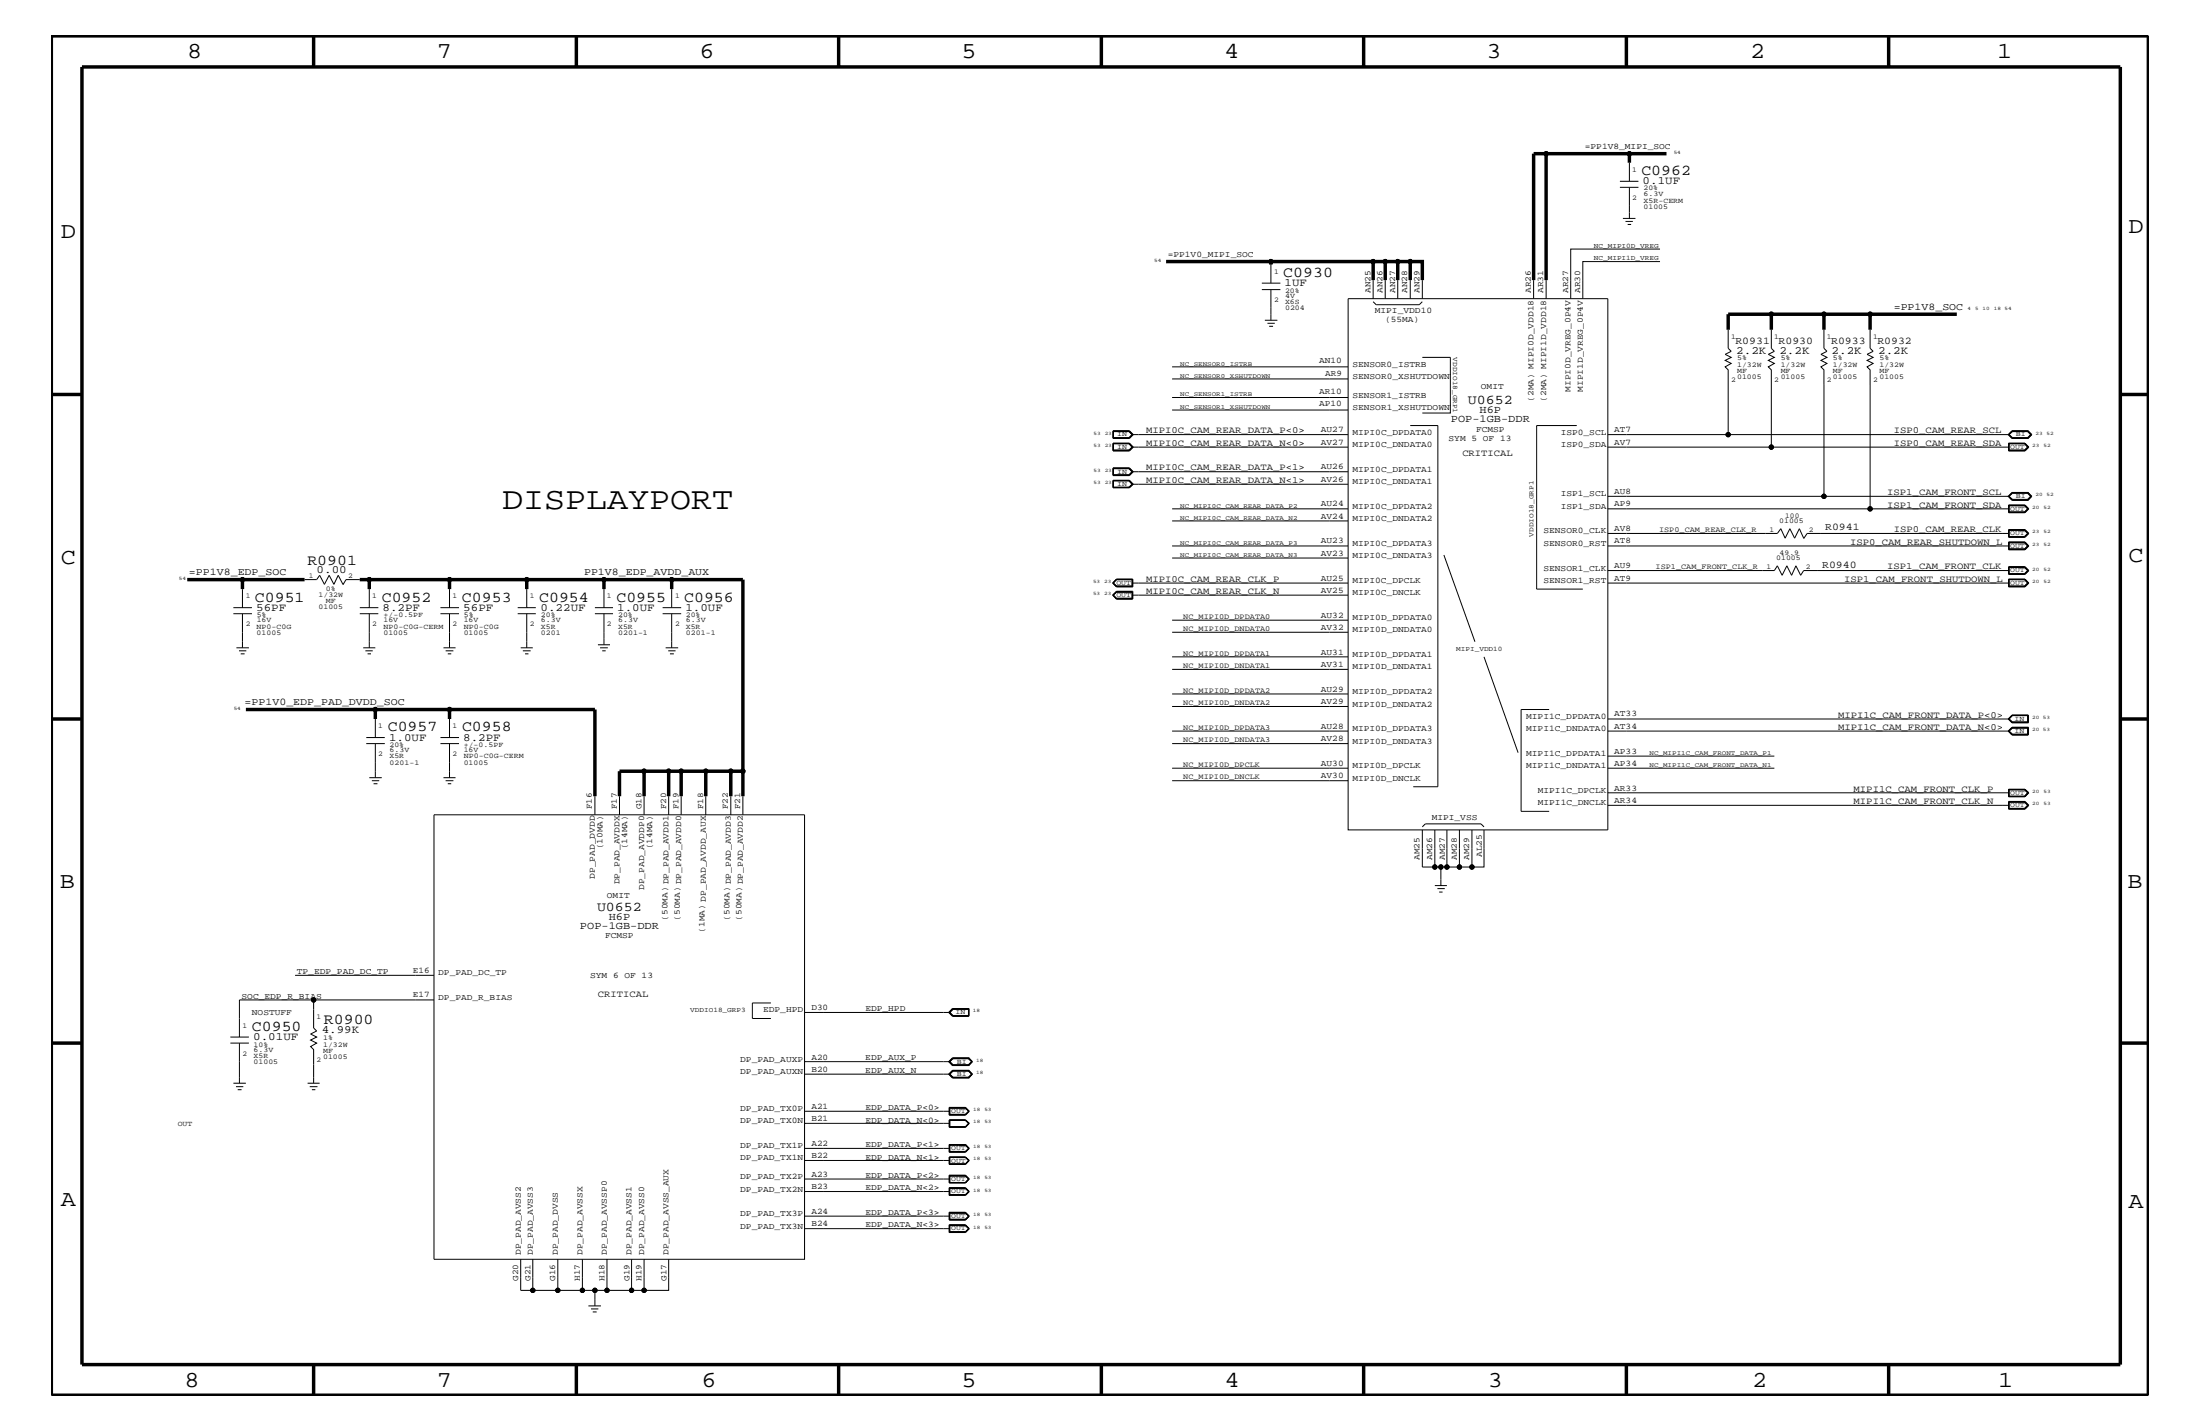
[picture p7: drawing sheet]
<svg xmlns="http://www.w3.org/2000/svg" width="432mm" height="279mm" viewBox="0 0 432 279" stroke-linecap="round" stroke-linejoin="round" font-family="sans-serif">
<g fill="none" stroke="#000" stroke-width=".2">
<path d="M317.9 35.6h3.7M317.9 36.8h3.7M319.8 31.9v3.7M319.8 36.8v6.1M247.7 55.6h3.6M247.7 56.8h3.6M249.4 51.9v3.7M249.4 56.8v6M264.6 58.6h51v104.2h-51zM269.5 55v3.6M271.9 55v3.6M274.3 55v3.6"/>
<path d="M276.8 55v3.6M279.2 55v3.6M279.2 59.2l-.6 .6h-8.5l-.6-.6M301 55v3.6M303.5 55v3.6M318.5 42.9h2.5M319 43.4h1.5M319.5 44h.6M325.8 51.3h-15.1v7.3M325.8 48.9h-17.5v9.7M230.1 74.4h34.5M230.1 78h34.5"/>
<path d="M230.1 72h34.5M248.3 62.8h2.4M248.8 63.4h1.4M249.1 64h.8M279.2 70.1h5.5v10.9h-5.5M339.2 64.7v3.6l.6 .6-1.2 .6 1.2 .6-1.2 .6 1.2 .6-1.2 .7 .6 .6v12.7M347.7 64.7v3.6l.6 .6-1.2 .6 1.2 .6-1.2 .6 1.2 .6-1.2 .7 .6 .6v15.1M358 64.7v3.6l.6 .6-1.2 .6 1.2 .6-1.2 .6 1.2 .6-1.2 .7 .6 .6v24.8h-42.4M367.1 64.7v3.6l.5 .6-1.1 .6 1.1 .6-1.1 .6 1.1 .6-1.1 .7 .6 .6v27.2h-51.5M218.5 84.5h3.2l.7 .8-.7 .7h-3.2zM218.5 84.6h3.2l.6 .7-.6 .7h-3.2M218.5 91.9h3.2"/>
<path d="M218.5 87h3.2l.7 .7-.7 .8h-3.2zM218.5 91.8h3.2l.7 .8-.7 .7h-3.2zM218.5 84.7h3.1l.6 .6M218.5 92h3.1l.6 .6M218.5 84.6v1.4M218.5 91.9v1.3M221.6 87.1l.6 .6M221.6 94.3l.6 .7M221.6 84.6l.7 .7-.7 .7M221.6 87.1l.7 .6-.7 .6M221.6 91.9l.7 .7-.7 .6M221.6 94.3l.7 .7-.7 .6"/>
<path d="M221.6 87.1h-3.1v1.2h3.1M221.6 94.3h-3.1v1.3h3.1M221.7 94.3l.7 .7-.7 .7M221.7 87l.6 .7-.6 .7h-3.2M221.7 91.9l.6 .7-.6 .6h-3.2M221.7 94.3l.6 .7-.6 .7M221.7 94.3h-3.2v1.4h3.2M222.2 85.3l-.6 .6h-3.1M222.2 87.7l-.6 .6M222.2 92.6l-.6 .6h-3.1M222.2 95l-.6 .6M222.2 85.3h42.4"/>
<path d="M222.2 87.7h42.4M222.2 92.6h42.4M222.2 95h42.4M230.1 99.8h34.5M230.1 80.4h34.5M276.8 83.5h5.4v70.9h-4.8M309.5 83.5h-7.9v32.1h9.1M315.6 85.3h78.7M315.6 87.7h78.7M358 97.4h36.3M367.1 99.8h27.2M394.2 99.2h3.3l.6 .6-.6 .7h-3.3"/>
<path d="M394.2 87h3.3l.7 .7-.7 .8h-3.3zM394.2 99.1h3.2l.8 .7-.7 .8h-3.3zM394.3 99.2h3.1l.6 .6-.6 .6h-3.1M394.3 97.4l.7-.6h3l.6 .6-.6 .6h-3zM394.3 85.3l.7-.6h3l.6 .6-.6 .6h-3zM394.3 99.2v1.3M394.9 84.6h3.1l.6 .7-.6 .7h-3.1M394.9 96.6h3.1l.8 .8-.8 .7h-3.1l-.8-.7zM394.9 84.5h3.1l.8 .8-.8 .7h-3.1l-.8-.7zM394.9 96.7h3.1l.7 .7-.7 .7h-3.1M394.9 84.6h3.1l.7 .7-.7 .7h-3.1M394.9 96.7h3.1l.6 .7-.6 .7h-3.1l-.6-.7z"/>
<path d="M394.9 96.7l-.7 .7 .7 .7M394.9 84.6l-.7 .7 .7 .7M394.9 84.6l-.6 .7 .6 .7M397.4 87.1l.6 .6-.6 .6M397.4 99.2l.6 .6-.6 .7M397.4 87.1h-3.1v1.2h3.1M397.5 87l.6 .7-.6 .7h-3.3M45.8 119.2h3.6M47.6 115.6v3.6M59.8 113.7h2.3l.6-.8 1 1.8 .9-1.8 .9 1.8 .9-1.8 .9 1.8M70.6 119.2h3.7M70.6 113.7h-2.7l-.6 1"/>
<path d="M72.5 115.6v3.6M86.4 119.2h3.7M88.2 115.6v3.6M101.6 119.2h3.6M103.4 115.6v3.6M116.8 119.2h3.5M118.5 115.6v3.6M130.1 119.2h3.6M131.8 115.6v3.6M218.4 116.8l.7-.8h3.2v1.5h-3.2zM218.5 116.8l.6 .7h3.2M218.5 116.8l.6 .7"/>
<path d="M218.5 114.4l.6 .6M218.5 116.8l.6-.7h3.2v1.4M219.1 115h3.2M219.1 116.2l-.6 .6 .6 .6h3.1v-1.2M219.1 113.7l-.6 .7 .6 .6M219.1 113.7h3.2M219.1 116.2h3.2M219.1 116.2l-.6 .6M219.1 113.6l-.6 .8M219.1 113.7l-.6 .7M219.1 113.6h3.2v1.6h-3.2l-.7-.8zM222.2 113.7v1.3"/>
<path d="M222.2 114.4h42.4M222.2 116.8h42.4M222.3 113.6v1.5h-3.2l-.6-.7M230.1 107.1h34.5M230.1 109.5h34.5M230.1 102.2h34.5M283.4 108.9l6.1 17M315.6 111.9h32.7l.5-.9 1 1.9 .9-1.9 .9 1.9 .9-1.9 .9 1.9 .6-1h40.3M315.6 114.4h78.7M315.6 104.7h33.2l.7-1 .9 1.9 .9-1.9 .9 1.9 1-1.9 .8 1.9M315.6 107.1h78.7M394.2 111.3h3.3l.6 .6-.6 .7h-3.3"/>
<path d="M394.2 104h3.3l.6 .7-.6 .6h-3.3M394.2 103.9h3.2l.8 .8-.7 .7h-3.3zM394.2 106.4h3.3l.7 .7-.7 .8h-3.3zM394.2 111.2h3.2l.8 .7-.7 .8h-3.3zM394.2 113.6h3.3l.7 .8-.7 .8h-3.3zM394.3 111.4h3.1l.6 .5-.6 .6h-3.1M394.3 104.1h3.1l.6 .6-.6 .6h-3.1M394.3 106.5h3.1l.6 .6-.6 .6M394.3 104v1.3M394.3 106.4h3.1l.6 .7-.6 .6h-3.1zM394.3 111.3v1.3M394.3 104.7h-39.6l-.7 1"/>
<path d="M397.4 113.7l.6 .7-.6 .6M397.4 111.3l.6 .6-.6 .7M397.4 104l.6 .7-.6 .6M397.4 113.7h-3.1v1.3h3.1M397.5 113.6l.6 .8-.6 .7h-3.3M397.5 106.4l.6 .7-.6 .7h-3.3M45.8 120.4h3.6M46.4 127.1h2.5M46.9 127.7h1.4M47.2 128.3h.8M47.6 120.4v6.7M70.6 120.4h3.7"/>
<path d="M71.3 127.1h2.4M71.7 127.7h1.5M72.1 128.3h.7M72.5 120.4v6.7M86.5 120.4h3.6M87 127.1h2.4M87.5 127.7h1.5M87.9 128.3h.7M88.2 120.4v6.7M101.6 120.4h3.6M102.2 127.1h2.4M102.6 127.7h1.5"/>
<path d="M103 128.3h.7M103.4 120.4v6.7M116.8 120.4h3.5M117.4 126.5h2.3M117.8 127.1h1.5M118.2 127.7h.7M118.5 120.4v6.1M130.1 120.4h3.6M130.6 127.1h2.5M131.2 127.7h1.4M131.5 128.3h.8M131.8 120.4v6.7"/>
<path d="M230.1 124.1h34.5M230.1 121.7h34.5M230.1 128.9h34.5M230.1 131.3h34.5M230.1 136.2h34.5M230.1 138.6h34.5M291.3 128.9l6.7 18.8M304.1 139.2h-5.5v20h5.5M71.9 144.7h3.6M71.9 145.9h3.6M72.5 152.6h2.4M73 153.2h1.4"/>
<path d="M73.3 153.8h.8M73.7 141.1v3.6M73.7 145.9v6.7M85.2 159.9h72.7v87.2h-72.7zM86.4 144.7h3.7M86.5 145.9h3.6M87 152.6h2.4M87.5 153.2h1.5M87.9 153.8h.7M88.2 141.1v3.6M88.2 145.9v6.7M116.8 156.2v3.7"/>
<path d="M121.6 156.2v3.7M126.4 156.2v3.7M131.2 156.2v3.7M133.7 156.2v3.7M138.5 156.2v3.7M143.4 156.2v3.7M145.8 156.2v3.7M230.1 143.4h34.5M230.1 150.7h34.5M230.1 145.9h34.5M230.1 153.2h34.5M315.6 141.1h78.7"/>
<path d="M315.6 143.4h78.7M315.6 155.6h78.7M315.6 158h78.7M315.6 148.4h32.7M315.6 150.7h32.7M394.1 141.1l.8-.8h3.2v1.5h-3.2zM394.1 143.4l.8-.7h3.2v1.5h-3.2zM394.2 157.3h3.3l.6 .7-.6 .7h-3.3M394.2 157.2h3.2l.8 .8-.7 .8h-3.3zM394.3 157.4h3.1l.6 .6-.6 .6h-3.1M394.3 141.1l.6 .6h3.1M394.3 143.4l.6 .7h3.1"/>
<path d="M394.3 157.3v1.4M394.9 140.3l-.7 .8 .7 .7h3.1v-1.5M395 140.4l-.7 .7 .7 .6M397.4 155l.6 .6-.6 .6M397.4 157.3l.6 .7-.6 .7M397.4 155h-3.1v1.2h3.1M397.4 154.9l.8 .7-.7 .7M397.5 154.9l.6 .7-.6 .7M397.5 154.9h-3.3v1.4h3.3M398 142.9v1.1h-3l-.7-.6 .7-.5M398 140.4v1.3M398 144.2v-1.4h-3.1l-.7 .6 .7 .8"/>
<path d="M398 140.4h-3.1l-.6 .7M398 142.9h-3.1l-.6 .5M279.2 162.8v7.3h3.6M279.2 162.2l.6-.6h10.9l.6 .6M281.6 173.8h2.4M281.6 162.8v7.3M282.1 174.4h1.5M282.5 175h.6M282.8 170.1v3.7M284 162.8v7.3h-1.2M286.4 162.8v7.3h-2.4M288.9 162.8v7.3h-2.5"/>
<path d="M291.3 162.8v7.3h-2.4M57.9 191.4h27.3M61.6 196.2v5.5l.5 .6-1.1 .6 1.1 .6-1.1 .6 1.1 .6-1.1 .6 .6 .6v6.6M85.2 196.2h-38.2v7.3M151.3 196.8h-3.6v3h3.6M157.9 198.7h28.5M186.2 198.7l.8-.8h3.2v1.5h-3.2zM187 197.9l-.7 .8 .7 .6h3.2M187 199.3l-.6-.6 .6-.7h3.1v1.3M190.1 198.1h-3.1l-.6 .6 .6 .5h3.1M45.2 204.7h3.7M45.2 203.5h3.7"/>
<path d="M45.8 212.5h2.5M46.3 213.2h1.5M46.7 213.8h.7M47 204.7v7.8M60.4 212.5h2.3M60.8 213.2h1.5M61.2 213.8h.7M157.9 218h28.5M157.9 208.3h28.5M157.9 210.8h28.5M186.2 210.8l.8-.8h3.2l.7 .8-.7 .7h-3.2zM186.3 210.8l.7-.7h3.1l.8 .7-.8 .6h-3.1z"/>
<path d="M186.3 217.3h3.2l.8 .7-.8 .8h-3.2zM186.4 208.3l.6-.6h3.1l.7 .6-.7 .7h-3.1zM186.4 210.8l.6-.7h3.1l.7 .7-.7 .6h-3.1zM186.4 217.4h3.1l.7 .6-.7 .7h-3.1zM186.4 219.7v1.5M186.4 219.8h3.1M186.4 208.3l.6-.6h3.1l.6 .6-.6 .6h-3.1zM186.4 210.8l.6-.6h3.1l.6 .6-.6 .6h-3.1zM186.4 217.4h3.1l.6 .6-.6 .6h-3.1zM186.4 219.8v1.3M189.5 219.7l.8 .7-.8 .8M189.5 219.7l.7 .7"/>
<path d="M189.5 219.8l.7 .6M189.5 219.8l.6 .6-.6 .7M189.5 219.7h-3.2v1.5h3.2M190.9 208.3l-.8 .8h-3.1M190.9 208.3l-.7 .8h-3.2M190.9 208.3l-.8-.7h-3.1l-.7 .7 .7 .8M190.9 208.3l-.7-.8h-3.2l-.8 .8 .8 .8M157.9 227.7h28.5M157.9 220.4h28.5M157.9 238.6h28.5M157.9 231.3h28.5M157.9 233.8h28.5"/>
<path d="M157.9 225.3h28.5M186.3 224.6h3.2l.8 .7-.8 .8h-3.2zM186.3 230.6h3.2l.8 .7-.8 .8h-3.2zM186.3 233h3.2l.8 .8-.8 .8h-3.2zM186.3 237.9h3.2l.8 .7-.8 .8h-3.2zM186.4 224.6v1.4h3.1l.7-.7M186.4 227v1.5M186.4 233.1h3.1l.7 .7-.7 .7h-3.1zM186.4 232h3.1M186.4 228.4h3.1M186.4 221.1h3.1M186.4 238h3.1"/>
<path d="M186.4 230.7h3.1M186.4 227.1h3.1M186.4 224.6h3.1l.7 .7M186.4 224.7h3.1l.6 .6-.6 .6h-3.1zM186.4 227.1v1.3M186.4 230.7v1.3M186.4 233.2h3.1l.6 .6-.6 .6h-3.1zM189.5 227l.8 .7-.8 .8M189.5 238l.7 .6M189.5 230.7l.7 .6M189.5 227l.7 .7M189.5 227.1l.7 .6"/>
<path d="M189.5 224.6l.7 .7M189.5 238l.6 .6-.6 .6h-3.1v-1.2M189.5 230.7l.6 .6-.6 .7M189.5 227.1l.6 .6-.6 .7M189.5 227h-3.2v1.5h3.2M190.2 231.3l-.7-.6h-3.1v1.4M190.2 238.6l-.7-.7h-3.1v1.5M190.2 238.6l-.7 .7h-3.1M190.2 238.6l-.7 .8M190.2 231.3l-.7 .8M190.2 231.3l-.7 .7M190.2 227.7l-.7 .8"/>
<path d="M190.2 227.7l-.7 .7M190.2 220.4l-.7 .8M190.2 220.4l-.7 .7M102.2 247.1v6.1h2.4M104.6 247.1v6.1h4.9v-6.1M109.5 253.2h7.3M114.3 247.1v6.1M115.5 256.2h2.4M116 256.8h1.4M116.3 257.4h.8M116.8 253.2v3M119.1 247.1v6.1h-2.3"/>
<path d="M124 247.1v6.1h-4.9M126.4 247.1v6.1h-2.4M131.2 247.1v6.1h-4.8M157.9 241.1h28.5M186.3 240.3h3.2l.8 .8-.8 .7h-3.2zM186.4 240.4h3.1l.7 .7-.7 .6h-3.1zM186.4 240.5h3.1l.6 .6-.6 .6h-3.1z"/>
<circle cx="303.5" cy="30.2" r=".42"/>
<circle cx="319.8" cy="30.2" r=".42"/>
<circle cx="249.4" cy="51.3" r=".42"/>
<circle cx="269.5" cy="51.3" r=".42"/>
<circle cx="271.9" cy="51.3" r=".42"/>
<circle cx="274.3" cy="51.3" r=".42"/>
<circle cx="276.8" cy="51.3" r=".42"/>
<circle cx="347.7" cy="61.7" r=".42"/>
<circle cx="358" cy="61.7" r=".42"/>
<circle cx="367.1" cy="61.7" r=".42"/>
<circle cx="339.2" cy="85.3" r=".42"/>
<circle cx="347.7" cy="87.7" r=".42"/>
<circle cx="358" cy="97.4" r=".42"/>
<circle cx="367.1" cy="99.8" r=".42"/>
<circle cx="47.6" cy="113.7" r=".42"/>
<circle cx="72.5" cy="113.7" r=".42"/>
<circle cx="88.2" cy="113.7" r=".42"/>
<circle cx="103.4" cy="113.7" r=".42"/>
<circle cx="118.5" cy="113.7" r=".42"/>
<circle cx="131.8" cy="113.7" r=".42"/>
<circle cx="73.7" cy="139.2" r=".42"/>
<circle cx="88.2" cy="139.2" r=".42"/>
<circle cx="126.4" cy="151.3" r=".42"/>
<circle cx="131.2" cy="151.3" r=".42"/>
<circle cx="133.7" cy="151.3" r=".42"/>
<circle cx="138.5" cy="151.3" r=".42"/>
<circle cx="143.4" cy="151.3" r=".42"/>
<circle cx="145.8" cy="151.3" r=".42"/>
<circle cx="281.6" cy="170.1" r=".42"/>
<circle cx="282.8" cy="170.1" r=".42"/>
<circle cx="284" cy="170.1" r=".42"/>
<circle cx="286.4" cy="170.1" r=".42"/>
<circle cx="288.9" cy="170.1" r=".42"/>
<circle cx="61.6" cy="196.2" r=".42"/>
<circle cx="104.6" cy="253.2" r=".42"/>
<circle cx="109.5" cy="253.2" r=".42"/>
<circle cx="114.3" cy="253.2" r=".42"/>
<circle cx="116.8" cy="253.2" r=".42"/>
<circle cx="119.1" cy="253.2" r=".42"/>
<circle cx="124" cy="253.2" r=".42"/>
<circle cx="126.4" cy="253.2" r=".42"/>
</g>
<g fill="none" stroke="#000" stroke-width=".68" stroke-linecap="butt">
<path d="M10.1 7h411.6v266.8h-411.6zM16.1 13.1h400.1v254.6h-400.1zM61.6 7v6.1M113.1 7v6.1M164.6 7v6.1M216.2 7v6.1M267.6 7v6.1M319.2 7v6.1M370.7 7v6.1M303.5 30.2v24.8M319.8 30.2h-18.8v24.8M327.1 30.2h-7.3v1.7"/>
<path d="M228.9 51.3h40.6M249.4 51.3v.6M271.9 51.3h-2.4v3.7M274.3 51.3h-2.4v3.7M276.8 51.3h-2.5v3.7M276.8 55v-3.7h2.4v3.7M10.1 77.4h6M339.2 64.7v-3h8.5v3M347.7 61.7h10.3v3M358 61.7h26.1M367.1 61.7v3M416.2 77.4h5.5"/>
<path d="M36.7 113.7h23.1M47.6 113.7v1.9M70.6 113.7h75.2v42.5M72.5 113.7v1.9M88.2 113.7v1.9M103.4 113.7v1.9M118.5 113.7v1.9M131.8 113.7v1.9M48.3 139.2h25.4v1.9M73.7 139.2h14.5v1.9M88.2 139.2h28.6v17M10.1 141.1h6"/>
<path d="M126.4 151.3h-4.8v4.9M131.2 151.3h-4.8v4.9M133.7 151.3h-2.5v4.9M138.5 151.3h-4.8v4.9M143.4 151.3h-4.9v4.9M145.8 151.3h-2.4v4.9M416.2 141.1h5.5M10.1 204.7h6M416.2 204.7h5.5M61.6 267.7v6.1M113.1 267.7v6.1M164.6 267.7v6.1"/>
<path d="M216.2 268v5.8M267.6 267.7v6.1M319.2 267.7v6.1M370.7 267.7v6.1"/>
</g>
<g fill="#000">
<circle cx="303.5" cy="30.2" r=".42"/>
<circle cx="319.8" cy="30.2" r=".42"/>
<circle cx="249.4" cy="51.3" r=".42"/>
<circle cx="269.5" cy="51.3" r=".42"/>
<circle cx="271.9" cy="51.3" r=".42"/>
<circle cx="274.3" cy="51.3" r=".42"/>
<circle cx="276.8" cy="51.3" r=".42"/>
<circle cx="347.7" cy="61.7" r=".42"/>
<circle cx="358" cy="61.7" r=".42"/>
<circle cx="367.1" cy="61.7" r=".42"/>
<circle cx="339.2" cy="85.3" r=".42"/>
<circle cx="347.7" cy="87.7" r=".42"/>
<circle cx="358" cy="97.4" r=".42"/>
<circle cx="367.1" cy="99.8" r=".42"/>
<circle cx="47.6" cy="113.7" r=".42"/>
<circle cx="72.5" cy="113.7" r=".42"/>
<circle cx="88.2" cy="113.7" r=".42"/>
<circle cx="103.4" cy="113.7" r=".42"/>
<circle cx="118.5" cy="113.7" r=".42"/>
<circle cx="131.8" cy="113.7" r=".42"/>
<circle cx="73.7" cy="139.2" r=".42"/>
<circle cx="88.2" cy="139.2" r=".42"/>
<circle cx="126.4" cy="151.3" r=".42"/>
<circle cx="131.2" cy="151.3" r=".42"/>
<circle cx="133.7" cy="151.3" r=".42"/>
<circle cx="138.5" cy="151.3" r=".42"/>
<circle cx="143.4" cy="151.3" r=".42"/>
<circle cx="145.8" cy="151.3" r=".42"/>
<circle cx="281.6" cy="170.1" r=".42"/>
<circle cx="282.8" cy="170.1" r=".42"/>
<circle cx="284" cy="170.1" r=".42"/>
<circle cx="286.4" cy="170.1" r=".42"/>
<circle cx="288.9" cy="170.1" r=".42"/>
<circle cx="61.6" cy="196.2" r=".42"/>
<circle cx="104.6" cy="253.2" r=".42"/>
<circle cx="109.5" cy="253.2" r=".42"/>
<circle cx="114.3" cy="253.2" r=".42"/>
<circle cx="116.8" cy="253.2" r=".42"/>
<circle cx="119.1" cy="253.2" r=".42"/>
<circle cx="124" cy="253.2" r=".42"/>
<circle cx="126.4" cy="253.2" r=".42"/>
</g>
<text font-size="6.2" x="98.6" y="99.9">DISPLAYPORT</text>
<g font-size="4.5">
<text x="36.7" y="11.5">8</text>
<text x="85.8" y="11.5">7</text>
<text x="137.3" y="11.5">6</text>
<text x="188.7" y="11.5">5</text>
<text x="240.3" y="11.5">4</text>
<text x="291.8" y="11.5">3</text>
<text x="343.5" y="11.5">2</text>
<text x="392" y="11.5">1</text>
<text x="11.9" y="46.8">D</text>
<text x="417.7" y="45.7">D</text>
<text x="11.9" y="110.6">C</text>
<text x="417.7" y="110.3">C</text>
<text x="11.8" y="174.3">B</text>
<text x="417.6" y="174.2">B</text>
<text x="11.9" y="236.7">A</text>
<text x="417.7" y="237.1">A</text>
<text x="36.2" y="272.1">8</text>
<text x="85.8" y="272.1">7</text>
<text x="137.7" y="272.1">6</text>
<text x="188.7" y="272.1">5</text>
<text x="240.4" y="272.1">4</text>
<text x="292" y="272.1">3</text>
<text x="343.9" y="272.1">2</text>
<text x="392.2" y="272.1">1</text>
</g>
<g font-size="3">
<text x="322.2" y="34.4">C0962</text>
<text x="251.9" y="54.4">C0930</text>
<text x="60.3" y="110.8">R0901</text>
<text x="50" y="118.1">C0951</text>
<text x="74.9" y="118.1">C0952</text>
<text x="90.7" y="118.1">C0953</text>
<text x="105.8" y="118.1">C0954</text>
<text x="121" y="118.1">C0955</text>
<text x="134.3" y="118.1">C0956</text>
<text x="76.1" y="143.5">C0957</text>
<text x="90.7" y="143.5">C0958</text>
<text x="49.4" y="202.3">C0950</text>
<text x="63.6" y="200.9">R0900</text>
</g>
<g font-size="2.6">
<text x="288.1" y="79.2">U0652</text>
<text x="117.2" y="178.7">U0652</text>
</g>
<g font-size="2.2">
<text x="322.4" y="36.2">0.1UF</text>
<text x="252.1" y="56.2">1UF</text>
<text x="340.8" y="69.4">2.2K</text>
<text x="349.2" y="69.4">2.2K</text>
<text x="359.5" y="69.4">2.2K</text>
<text x="368.6" y="69.4">2.2K</text>
<text x="62.1" y="112.5">0.00</text>
<text x="50.3" y="119.8">56PF</text>
<text x="75.1" y="119.8">8.2PF</text>
<text x="90.9" y="119.8">56PF</text>
<text x="106.1" y="119.8">0.22UF</text>
<text x="121.2" y="119.8">1.0UF</text>
<text x="134.5" y="119.8">1.0UF</text>
<text x="76.4" y="145.3">1.0UF</text>
<text x="90.9" y="145.3">8.2PF</text>
<text x="63.2" y="202.7">4.99K</text>
<text x="49.7" y="204.1">0.01UF</text>
</g>
<g font-size="2.1">
<text x="284.8" y="82.8">POP-1GB-DDR</text>
<text x="290.4" y="81.1">H6P</text>
<text x="113.8" y="182.2">POP-1GB-DDR</text>
<text x="119.5" y="180.5">H6P</text>
</g>
<g font-size="2">
<text x="371.7" y="60.8">=PP1V8_SOC</text>
<text x="340.6" y="67.6">R0931</text>
<text x="349.1" y="67.6">R0930</text>
<text x="359.4" y="67.6">R0933</text>
<text x="368.5" y="67.6">R0932</text>
<text x="358.2" y="104.1">R0941</text>
<text x="37.1" y="112.9">=PP1V8_EDP_SOC</text>
<text x="114.6" y="112.9">PP1V8_EDP_AVDD_AUX</text>
<text x="357.6" y="111.4">R0940</text>
<text x="48" y="138.4">=PP1V0_EDP_PAD_DVDD_SOC</text>
</g>
<g font-size="1.9">
<text x="225" y="85">MIPI0C_CAM_REAR_DATA_P&lt;0&gt;</text>
<text x="225" y="87.5">MIPI0C_CAM_REAR_DATA_N&lt;0&gt;</text>
<text x="287" y="89.5">CRITICAL</text>
<text x="371.7" y="85">ISP0_CAM_REAR_SCL</text>
<text x="371.7" y="87.5">ISP0_CAM_REAR_SDA</text>
<text x="225" y="92.3">MIPI0C_CAM_REAR_DATA_P&lt;1&gt;</text>
<text x="225" y="94.8">MIPI0C_CAM_REAR_DATA_N&lt;1&gt;</text>
<text x="370.4" y="99.6">ISP1_CAM_FRONT_SDA</text>
<text x="370.4" y="97.1">ISP1_CAM_FRONT_SCL</text>
<text x="363.1" y="106.9">ISP0_CAM_REAR_SHUTDOWN_L</text>
<text x="371.7" y="104.4">ISP0_CAM_REAR_CLK</text>
<text x="370.4" y="111.7">ISP1_CAM_FRONT_CLK</text>
<text x="225" y="114.2">MIPI0C_CAM_REAR_CLK_P</text>
<text x="225" y="116.5">MIPI0C_CAM_REAR_CLK_N</text>
<text x="361.9" y="114.2">ISP1_CAM_FRONT_SHUTDOWN_L</text>
<text x="360.8" y="140.8">MIPI1C_CAM_FRONT_DATA_P&lt;0&gt;</text>
<text x="360.8" y="143.2">MIPI1C_CAM_FRONT_DATA_N&lt;0&gt;</text>
<text x="363.8" y="155.4">MIPI1C_CAM_FRONT_CLK_P</text>
<text x="363.8" y="157.8">MIPI1C_CAM_FRONT_CLK_N</text>
<text x="117.3" y="195.6">CRITICAL</text>
</g>
<g font-size="1.7">
<text x="311.1" y="29.3">=PP1V8_MIPI_SOC</text>
<text x="229.2" y="50.5">=PP1V0_MIPI_SOC</text>
<text x="269" y="57.5" transform="rotate(-90 269 57.5)">AN25</text>
<text x="271.4" y="57.5" transform="rotate(-90 271.4 57.5)">AN26</text>
<text x="273.8" y="57.5" transform="rotate(-90 273.8 57.5)">AN27</text>
<text x="276.2" y="57.5" transform="rotate(-90 276.2 57.5)">AN28</text>
<text x="278.6" y="57.5" transform="rotate(-90 278.6 57.5)">AN29</text>
<text x="300.5" y="57.5" transform="rotate(-90 300.5 57.5)">AR26</text>
<text x="302.9" y="57.5" transform="rotate(-90 302.9 57.5)">AR31</text>
<text x="307.8" y="57.5" transform="rotate(-90 307.8 57.5)">AR27</text>
<text x="310.1" y="57.5" transform="rotate(-90 310.1 57.5)">AR30</text>
<text x="269.8" y="61.5">MIPI_VDD10</text>
<text x="271.9" y="63.1">(55MA)</text>
<text x="258.9" y="71.2">AN10</text>
<text x="265.4" y="72">SENSOR0_ISTRB</text>
<text x="258.9" y="77.3">AR10</text>
<text x="260.1" y="73.7">AR9</text>
<text x="265.4" y="74.4">SENSOR0_XSHUTDOWN</text>
<text x="290.7" y="76.2">OMIT</text>
<text x="308.3" y="76.9" transform="rotate(-90 308.3 76.9)">MIPI0D_VREG_0P4V</text>
<text x="310.6" y="76.9" transform="rotate(-90 310.6 76.9)">MIPI1D_VREG_0P4V</text>
<text x="258.9" y="79.7">AP10</text>
<text x="265.4" y="78">SENSOR1_ISTRB</text>
<text x="265.4" y="80.5">SENSOR1_XSHUTDOWN</text>
<text x="301" y="78.9" transform="rotate(-90 301 78.9)">(2MA) MIPI0D_VDD18</text>
<text x="303.4" y="78.9" transform="rotate(-90 303.4 78.9)">(2MA) MIPI1D_VDD18</text>
<text x="259.2" y="87.2">AV27</text>
<text x="259.2" y="84.8">AU27</text>
<text x="265.4" y="85.3">MIPI0C_DPDATA0</text>
<text x="265.4" y="87.7">MIPI0C_DNDATA0</text>
<text x="284.3" y="86.5">SYM 5 OF 13</text>
<text x="289.7" y="84.7">FCMSP</text>
<text x="306.3" y="87.7">ISP0_SDA</text>
<text x="306.3" y="85.3">ISP0_SCL</text>
<text x="316.8" y="87.2">AV7</text>
<text x="316.8" y="84.8">AT7</text>
<text x="259.2" y="92.1">AU26</text>
<text x="259.2" y="94.5">AV26</text>
<text x="265.4" y="92.6">MIPI0C_DPDATA1</text>
<text x="265.4" y="95">MIPI0C_DNDATA1</text>
<text x="259.2" y="99.3">AU24</text>
<text x="259.2" y="101.8">AV24</text>
<text x="265.4" y="99.9">MIPI0C_DPDATA2</text>
<text x="306.3" y="97.4">ISP1_SCL</text>
<text x="306.3" y="99.9">ISP1_SDA</text>
<text x="316.8" y="96.9">AU8</text>
<text x="316.8" y="99.3">AP9</text>
<text x="259.2" y="106.6">AU23</text>
<text x="265.4" y="102.2">MIPI0C_DNDATA2</text>
<text x="265.4" y="107.1">MIPI0C_DPDATA3</text>
<text x="302.9" y="107.1">SENSOR0_RST</text>
<text x="302.9" y="104.7">SENSOR0_CLK</text>
<text x="316.8" y="106.6">AT8</text>
<text x="316.8" y="104.2">AV8</text>
<text x="259.2" y="109.1">AV23</text>
<text x="259.2" y="113.9">AU25</text>
<text x="265.4" y="109.5">MIPI0C_DNDATA3</text>
<text x="302.9" y="112">SENSOR1_CLK</text>
<text x="316.8" y="113.9">AT9</text>
<text x="316.8" y="111.4">AU9</text>
<text x="259.2" y="116.4">AV25</text>
<text x="265.4" y="114.4">MIPI0C_DPCLK</text>
<text x="265.4" y="116.8">MIPI0C_DNCLK</text>
<text x="302.9" y="114.4">SENSOR1_RST</text>
<text x="259.2" y="121.2">AU32</text>
<text x="259.2" y="123.6">AV32</text>
<text x="265.4" y="121.7">MIPI0D_DPDATA0</text>
<text x="265.4" y="124.1">MIPI0D_DNDATA0</text>
<text x="259.2" y="130.8">AV31</text>
<text x="259.2" y="128.5">AU31</text>
<text x="265.4" y="131.3">MIPI0D_DNDATA1</text>
<text x="265.4" y="128.9">MIPI0D_DPDATA1</text>
<text x="259.2" y="135.7">AU29</text>
<text x="265.4" y="136.2">MIPI0D_DPDATA2</text>
<text x="259.2" y="143">AU28</text>
<text x="259.2" y="138.1">AV29</text>
<text x="265.4" y="143.5">MIPI0D_DPDATA3</text>
<text x="265.4" y="138.6">MIPI0D_DNDATA2</text>
<text x="299.6" y="141.1">MIPI1C_DPDATA0</text>
<text x="299.6" y="143.5">MIPI1C_DNDATA0</text>
<text x="316.8" y="140.6">AT33</text>
<text x="316.8" y="143">AT34</text>
<text x="259.2" y="145.4">AV28</text>
<text x="265.4" y="145.9">MIPI0D_DNDATA3</text>
<text x="299.6" y="148.4">MIPI1C_DPDATA1</text>
<text x="316.8" y="147.9">AP33</text>
<text x="259.2" y="150.2">AU30</text>
<text x="259.2" y="152.7">AV30</text>
<text x="265.4" y="150.7">MIPI0D_DPCLK</text>
<text x="265.4" y="153.2">MIPI0D_DNCLK</text>
<text x="299.6" y="150.7">MIPI1C_DNDATA1</text>
<text x="301.8" y="155.6">MIPI1C_DPCLK</text>
<text x="316.8" y="155.1">AR33</text>
<text x="316.8" y="150.2">AP34</text>
<text x="116.2" y="158.8" transform="rotate(-90 116.2 158.8)">F16</text>
<text x="121.1" y="158.8" transform="rotate(-90 121.1 158.8)">F17</text>
<text x="125.9" y="158.8" transform="rotate(-90 125.9 158.8)">G18</text>
<text x="130.7" y="158.8" transform="rotate(-90 130.7 158.8)">F20</text>
<text x="133.2" y="158.8" transform="rotate(-90 133.2 158.8)">F19</text>
<text x="138" y="158.8" transform="rotate(-90 138 158.8)">F18</text>
<text x="142.8" y="158.8" transform="rotate(-90 142.8 158.8)">F22</text>
<text x="145.3" y="158.8" transform="rotate(-90 145.3 158.8)">F21</text>
<text x="281" y="160.8">MIPI_VSS</text>
<text x="301.8" y="158">MIPI1C_DNCLK</text>
<text x="316.8" y="157.5">AR34</text>
<text x="118.3" y="166.7" transform="rotate(-90 118.3 166.7)">(10MA)</text>
<text x="123.1" y="166.7" transform="rotate(-90 123.1 166.7)">(14MA)</text>
<text x="128" y="166.7" transform="rotate(-90 128 166.7)">(14MA)</text>
<text x="116.8" y="172.4" transform="rotate(-90 116.8 172.4)">DP_PAD_DVDD</text>
<text x="121.6" y="173.5" transform="rotate(-90 121.6 173.5)">DP_PAD_AVDDX</text>
<text x="278.6" y="168.8" transform="rotate(-90 278.6 168.8)">AM25</text>
<text x="281.1" y="168.8" transform="rotate(-90 281.1 168.8)">AM26</text>
<text x="283.5" y="168.8" transform="rotate(-90 283.5 168.8)">AM27</text>
<text x="285.9" y="168.8" transform="rotate(-90 285.9 168.8)">AM28</text>
<text x="288.4" y="168.8" transform="rotate(-90 288.4 168.8)">AM29</text>
<text x="290.8" y="168.2" transform="rotate(-90 290.8 168.2)">AL25</text>
<text x="119.1" y="176.2">OMIT</text>
<text x="126.4" y="174.6" transform="rotate(-90 126.4 174.6)">DP_PAD_AVDDP0</text>
<text x="118.8" y="184.1">FCMSP</text>
<text x="131" y="180.6" transform="rotate(-90 131 180.6)">(50MA) DP_PAD_AVDD1</text>
<text x="133.4" y="180.6" transform="rotate(-90 133.4 180.6)">(50MA) DP_PAD_AVDD0</text>
<text x="138.3" y="183" transform="rotate(-90 138.3 183)">(1MA) DP_PAD_AVDD_AUX</text>
<text x="143.2" y="180.6" transform="rotate(-90 143.2 180.6)">(50MA) DP_PAD_AVDD3</text>
<text x="145.5" y="180.6" transform="rotate(-90 145.5 180.6)">(50MA) DP_PAD_AVDD2</text>
<text x="58.3" y="191.1">TP_EDP_PAD_DC_TP</text>
<text x="81" y="190.9">E16</text>
<text x="86" y="191.4">DP_PAD_DC_TP</text>
<text x="115.8" y="192">SYM 6 OF 13</text>
<text x="47.4" y="195.9">SOC_EDP_R_BIAS</text>
<text x="81" y="195.7">E17</text>
<text x="86" y="196.2">DP_PAD_R_BIAS</text>
<text x="49.4" y="199.2">NOSTUFF</text>
<text x="149.8" y="198.7">EDP_HPD</text>
<text x="159.3" y="198.1">D30</text>
<text x="169.8" y="198.4">EDP_HPD</text>
<text x="145.3" y="208.3">DP_PAD_AUXP</text>
<text x="159.3" y="207.9">A20</text>
<text x="169.8" y="208.1">EDP_AUX_P</text>
<text x="145.3" y="210.8">DP_PAD_AUXN</text>
<text x="159.3" y="210.3">B20</text>
<text x="169.8" y="210.5">EDP_AUX_N</text>
<text x="145.3" y="220.4">DP_PAD_TX0N</text>
<text x="145.3" y="218">DP_PAD_TX0P</text>
<text x="159.3" y="220">B21</text>
<text x="159.3" y="217.5">A21</text>
<text x="169.8" y="220.2">EDP_DATA_N&lt;0&gt;</text>
<text x="169.8" y="217.8">EDP_DATA_P&lt;0&gt;</text>
<text x="145.3" y="227.7">DP_PAD_TX1N</text>
<text x="145.3" y="225.3">DP_PAD_TX1P</text>
<text x="159.3" y="227.3">B22</text>
<text x="159.3" y="224.8">A22</text>
<text x="169.8" y="225.1">EDP_DATA_P&lt;1&gt;</text>
<text x="169.8" y="227.5">EDP_DATA_N&lt;1&gt;</text>
<text x="145.3" y="233.8">DP_PAD_TX2N</text>
<text x="145.3" y="231.3">DP_PAD_TX2P</text>
<text x="159.3" y="233.3">B23</text>
<text x="159.3" y="230.9">A23</text>
<text x="169.8" y="233.5">EDP_DATA_N&lt;2&gt;</text>
<text x="169.8" y="231.1">EDP_DATA_P&lt;2&gt;</text>
<text x="145.3" y="238.6">DP_PAD_TX3P</text>
<text x="159.3" y="238.2">A24</text>
<text x="169.8" y="238.4">EDP_DATA_P&lt;3&gt;</text>
<text x="145.3" y="241.1">DP_PAD_TX3N</text>
<text x="159.3" y="240.6">B24</text>
<text x="169.8" y="240.8">EDP_DATA_N&lt;3&gt;</text>
<text x="101.7" y="251.3" transform="rotate(-90 101.7 251.3)">G20</text>
<text x="102.2" y="246.2" transform="rotate(-90 102.2 246.2)">DP_PAD_AVSS2</text>
<text x="104.1" y="251.3" transform="rotate(-90 104.1 251.3)">G21</text>
<text x="104.6" y="246.2" transform="rotate(-90 104.6 246.2)">DP_PAD_AVSS3</text>
<text x="109" y="251.3" transform="rotate(-90 109 251.3)">G16</text>
<text x="109.5" y="246.2" transform="rotate(-90 109.5 246.2)">DP_PAD_DVSS</text>
<text x="113.8" y="251.3" transform="rotate(-90 113.8 251.3)">H17</text>
<text x="114.3" y="246.2" transform="rotate(-90 114.3 246.2)">DP_PAD_AVSSX</text>
<text x="118.6" y="251.3" transform="rotate(-90 118.6 251.3)">H18</text>
<text x="119.1" y="246.2" transform="rotate(-90 119.1 246.2)">DP_PAD_AVSSP0</text>
<text x="123.5" y="251.3" transform="rotate(-90 123.5 251.3)">G19</text>
<text x="124" y="246.2" transform="rotate(-90 124 246.2)">DP_PAD_AVSS1</text>
<text x="125.9" y="251.3" transform="rotate(-90 125.9 251.3)">H19</text>
<text x="126.4" y="246.2" transform="rotate(-90 126.4 246.2)">DP_PAD_AVSS0</text>
<text x="130.8" y="251.3" transform="rotate(-90 130.8 251.3)">G17</text>
<text x="131.2" y="246.2" transform="rotate(-90 131.2 246.2)">DP_PAD_AVSS_AUX</text>
</g>
<g font-size="1.5">
<text x="325.6" y="104.4">ISP0_CAM_REAR_CLK_R</text>
<text x="325" y="111.7">ISP1_CAM_FRONT_CLK_R</text>
<text x="232.2" y="121.4">NC_MIPI0D_DPDATA0</text>
<text x="232.2" y="123.8">NC_MIPI0D_DNDATA0</text>
<text x="232.2" y="131.1">NC_MIPI0D_DNDATA1</text>
<text x="232.2" y="128.7">NC_MIPI0D_DPDATA1</text>
<text x="232.2" y="136">NC_MIPI0D_DPDATA2</text>
<text x="232.2" y="143.2">NC_MIPI0D_DPDATA3</text>
<text x="232.2" y="138.4">NC_MIPI0D_DNDATA2</text>
<text x="232.2" y="145.7">NC_MIPI0D_DNDATA3</text>
<text x="232.2" y="150.5">NC_MIPI0D_DPCLK</text>
<text x="232.2" y="152.9">NC_MIPI0D_DNCLK</text>
</g>
<g font-size="1.4">
<text x="320.4" y="33.7">1</text>
<text x="320.4" y="39.2">2</text>
<text x="322.6" y="37.4">20%</text>
<text x="322.6" y="39.7">X5R-CERM</text>
<text x="322.6" y="38.5">6.3V</text>
<text x="322.6" y="40.9">01005</text>
<text x="250.1" y="53.8">1</text>
<text x="312.8" y="51.1">NC_MIPI1D_VREG</text>
<text x="312.8" y="48.7">NC_MIPI0D_VREG</text>
<text x="250.1" y="59.2">2</text>
<text x="252.2" y="58.5">4V</text>
<text x="252.2" y="57.4">20%</text>
<text x="252.2" y="59.7">X6S</text>
<text x="252.2" y="60.9">0204</text>
<text x="285.2" y="70.1" transform="rotate(90 285.2 70.1)">VDDIO18_GRP1</text>
<text x="339.8" y="66.5">1</text>
<text x="341" y="70.7">5%</text>
<text x="341" y="72">1/32W</text>
<text x="348.2" y="66.5">1</text>
<text x="349.5" y="70.7">5%</text>
<text x="349.5" y="72">1/32W</text>
<text x="358.6" y="66.5">1</text>
<text x="359.7" y="70.7">5%</text>
<text x="359.7" y="72">1/32W</text>
<text x="367.6" y="66.5">1</text>
<text x="368.9" y="70.7">5%</text>
<text x="368.9" y="72">1/32W</text>
<text x="339.8" y="75">2</text>
<text x="341" y="73.2">MF</text>
<text x="341" y="74.4">01005</text>
<text x="348.2" y="75">2</text>
<text x="349.5" y="73.2">MF</text>
<text x="349.5" y="74.4">01005</text>
<text x="358.6" y="75">2</text>
<text x="359.7" y="73.2">MF</text>
<text x="359.7" y="74.4">01005</text>
<text x="367.6" y="75">2</text>
<text x="368.9" y="73.2">MF</text>
<text x="368.9" y="74.4">01005</text>
<text x="219.3" y="85.6">IN</text>
<text x="219.3" y="88.1">IN</text>
<text x="394.5" y="88.1">OUT</text>
<text x="395.6" y="85.6">BI</text>
<text x="219.3" y="92.9">IN</text>
<text x="219.3" y="95.4">IN</text>
<text x="350.4" y="101.5">100</text>
<text x="394.5" y="100.2">OUT</text>
<text x="395.6" y="97.7">BI</text>
<text x="301" y="105.3" transform="rotate(-90 301 105.3)">VDDIO18_GRP1</text>
<text x="347.3" y="104.3">1</text>
<text x="349.2" y="102.6">01005</text>
<text x="355" y="104.3">2</text>
<text x="394.5" y="105">OUT</text>
<text x="394.5" y="107.5">OUT</text>
<text x="60.6" y="113.4">1</text>
<text x="68.3" y="113.4">2</text>
<text x="346.7" y="111.6">1</text>
<text x="348.6" y="109.9">01005</text>
<text x="349.3" y="108.8">49.9</text>
<text x="354.4" y="111.6">2</text>
<text x="394.5" y="112.3">OUT</text>
<text x="48.3" y="117.4">1</text>
<text x="62.5" y="117.2">1/32W</text>
<text x="62.5" y="119.6">01005</text>
<text x="64" y="115.9">0%</text>
<text x="64" y="118.4">MF</text>
<text x="73.1" y="117.4">1</text>
<text x="88.8" y="117.4">1</text>
<text x="104" y="117.4">1</text>
<text x="119.1" y="117.4">1</text>
<text x="132.5" y="117.4">1</text>
<text x="219.1" y="117.2">OUT</text>
<text x="219.1" y="114.8">OUT</text>
<text x="394.5" y="114.8">OUT</text>
<text x="48.3" y="122.9">2</text>
<text x="50.4" y="123.4">NP0-C0G</text>
<text x="50.4" y="124.6">01005</text>
<text x="50.4" y="121">5%</text>
<text x="50.4" y="122.1">16V</text>
<text x="73.1" y="122.9">2</text>
<text x="75.3" y="124.6">01005</text>
<text x="75.3" y="121">+/-0.5PF</text>
<text x="75.3" y="122.1">16V</text>
<text x="75.3" y="123.4">NP0-C0G-CERM</text>
<text x="88.8" y="122.9">2</text>
<text x="91" y="122.1">16V</text>
<text x="91" y="124.6">01005</text>
<text x="91" y="123.4">NP0-C0G</text>
<text x="91" y="121">5%</text>
<text x="104" y="122.9">2</text>
<text x="106.2" y="121">20%</text>
<text x="106.2" y="123.4">X5R</text>
<text x="106.2" y="124.6">0201</text>
<text x="106.2" y="122.1">6.3V</text>
<text x="119.1" y="122.9">2</text>
<text x="121.3" y="123.4">X5R</text>
<text x="121.3" y="121">20%</text>
<text x="121.3" y="124.6">0201-1</text>
<text x="121.3" y="122.1">6.3V</text>
<text x="132.5" y="122.9">2</text>
<text x="134.6" y="124.6">0201-1</text>
<text x="134.6" y="122.1">6.3V</text>
<text x="134.6" y="123.4">X5R</text>
<text x="134.6" y="121">20%</text>
<text x="285.8" y="127.7">MIPI_VDD10</text>
<text x="74.3" y="142.9">1</text>
<text x="88.8" y="142.9">1</text>
<text x="395.4" y="141.4">IN</text>
<text x="395.4" y="143.9">IN</text>
<text x="74.3" y="148.4">2</text>
<text x="76.5" y="148.8">X5R</text>
<text x="76.5" y="146.5">20%</text>
<text x="76.5" y="147.6">6.3V</text>
<text x="88.8" y="148.4">2</text>
<text x="91" y="147.6">16V</text>
<text x="91" y="146.5">+/-0.5PF</text>
<text x="91" y="148.8">NP0-C0G-CERM</text>
<text x="76.5" y="150.1">0201-1</text>
<text x="91" y="150.1">01005</text>
<text x="394.5" y="156">OUT</text>
<text x="394.5" y="158.4">OUT</text>
<text x="47.6" y="201.7">1</text>
<text x="62.1" y="199.8">1</text>
<text x="135.5" y="198.7">VDDIO18_GRP3</text>
<text x="187.5" y="199">IN</text>
<text x="47.6" y="207.1">2</text>
<text x="49.8" y="208.8">01005</text>
<text x="49.8" y="206.4">6.3V</text>
<text x="49.8" y="207.6">X5R</text>
<text x="49.8" y="205.3">10%</text>
<text x="62.1" y="208.3">2</text>
<text x="63.4" y="206.5">MF</text>
<text x="63.4" y="204.1">1%</text>
<text x="63.4" y="207.7">01005</text>
<text x="63.4" y="205.3">1/32W</text>
<text x="187.8" y="208.7">BI</text>
<text x="187.8" y="211.1">BI</text>
<text x="34.9" y="220.8">OUT</text>
<text x="186.7" y="218.4">OUT</text>
<text x="186.7" y="225.7">OUT</text>
<text x="186.7" y="231.8">OUT</text>
<text x="186.7" y="228.1">OUT</text>
<text x="186.7" y="239">OUT</text>
<text x="186.7" y="234.1">OUT</text>
<text x="186.7" y="241.4">OUT</text>
</g>
<g font-size="1.3">
<text x="231.6" y="71.7">NC_SENSOR0_ISTRB</text>
<text x="231.6" y="74.1">NC_SENSOR0_XSHUTDOWN</text>
<text x="231.6" y="77.8">NC_SENSOR1_ISTRB</text>
<text x="231.6" y="80.2">NC_SENSOR1_XSHUTDOWN</text>
<text x="231.6" y="99.6">NC_MIPI0C_CAM_REAR_DATA_P2</text>
<text x="231.6" y="102.1">NC_MIPI0C_CAM_REAR_DATA_N2</text>
<text x="231.6" y="106.9">NC_MIPI0C_CAM_REAR_DATA_P3</text>
<text x="231.6" y="109.3">NC_MIPI0C_CAM_REAR_DATA_N3</text>
<text x="323.8" y="148.1">NC_MIPI1C_CAM_FRONT_DATA_P1</text>
<text x="323.8" y="150.5">NC_MIPI1C_CAM_FRONT_DATA_N1</text>
</g>
<g font-size="1">
<text x="328.5" y="30.2">54</text>
<text x="226.6" y="51.3">54</text>
<text x="386.2" y="60.8">4</text>
<text x="387.7" y="60.8">5</text>
<text x="389.1" y="60.8">10</text>
<text x="391.3" y="60.8">18 54</text>
<text x="214.6" y="85.3">53</text>
<text x="214.6" y="87.7">53</text>
<text x="216.8" y="85.3">23</text>
<text x="216.8" y="87.7">23</text>
<text x="398.9" y="87.7">23</text>
<text x="399.5" y="85.3">23 52</text>
<text x="401.1" y="87.7">52</text>
<text x="214.6" y="92.6">53</text>
<text x="214.6" y="95">53</text>
<text x="216.8" y="92.6">23</text>
<text x="216.8" y="95">23</text>
<text x="398.9" y="99.9">20</text>
<text x="399.5" y="97.4">20 52</text>
<text x="401.1" y="99.9">52</text>
<text x="398.9" y="104.7">23</text>
<text x="398.9" y="107.1">23</text>
<text x="401.1" y="104.7">52</text>
<text x="401.1" y="107.1">52</text>
<text x="35.1" y="113.7">54</text>
<text x="398.9" y="112">20</text>
<text x="401.1" y="112">52</text>
<text x="214.5" y="116.8">53</text>
<text x="214.5" y="114.4">53</text>
<text x="216.7" y="116.8">23</text>
<text x="216.7" y="114.4">23</text>
<text x="398.9" y="114.4">20</text>
<text x="401.1" y="114.4">52</text>
<text x="45.9" y="139.2">54</text>
<text x="398.9" y="141.1">20 53</text>
<text x="398.9" y="143.5">20 53</text>
<text x="398.9" y="155.6">20</text>
<text x="401.1" y="155.6">53</text>
<text x="398.9" y="158">20</text>
<text x="401.1" y="158">53</text>
<text x="190.9" y="198.7">18</text>
<text x="191.6" y="208.3">18</text>
<text x="191.6" y="210.8">18</text>
<text x="191" y="220.4">18</text>
<text x="191" y="218">18</text>
<text x="193.2" y="220.4">53</text>
<text x="193.2" y="218">53</text>
<text x="191" y="227.7">18</text>
<text x="191" y="225.3">18</text>
<text x="193.2" y="227.7">53</text>
<text x="193.2" y="225.3">53</text>
<text x="191" y="233.8">18</text>
<text x="191" y="231.3">18</text>
<text x="193.2" y="233.8">53</text>
<text x="193.2" y="231.3">53</text>
<text x="191" y="238.6">18</text>
<text x="193.2" y="238.6">53</text>
<text x="191" y="241.1">18</text>
<text x="193.2" y="241.1">53</text>
</g>
</svg>
